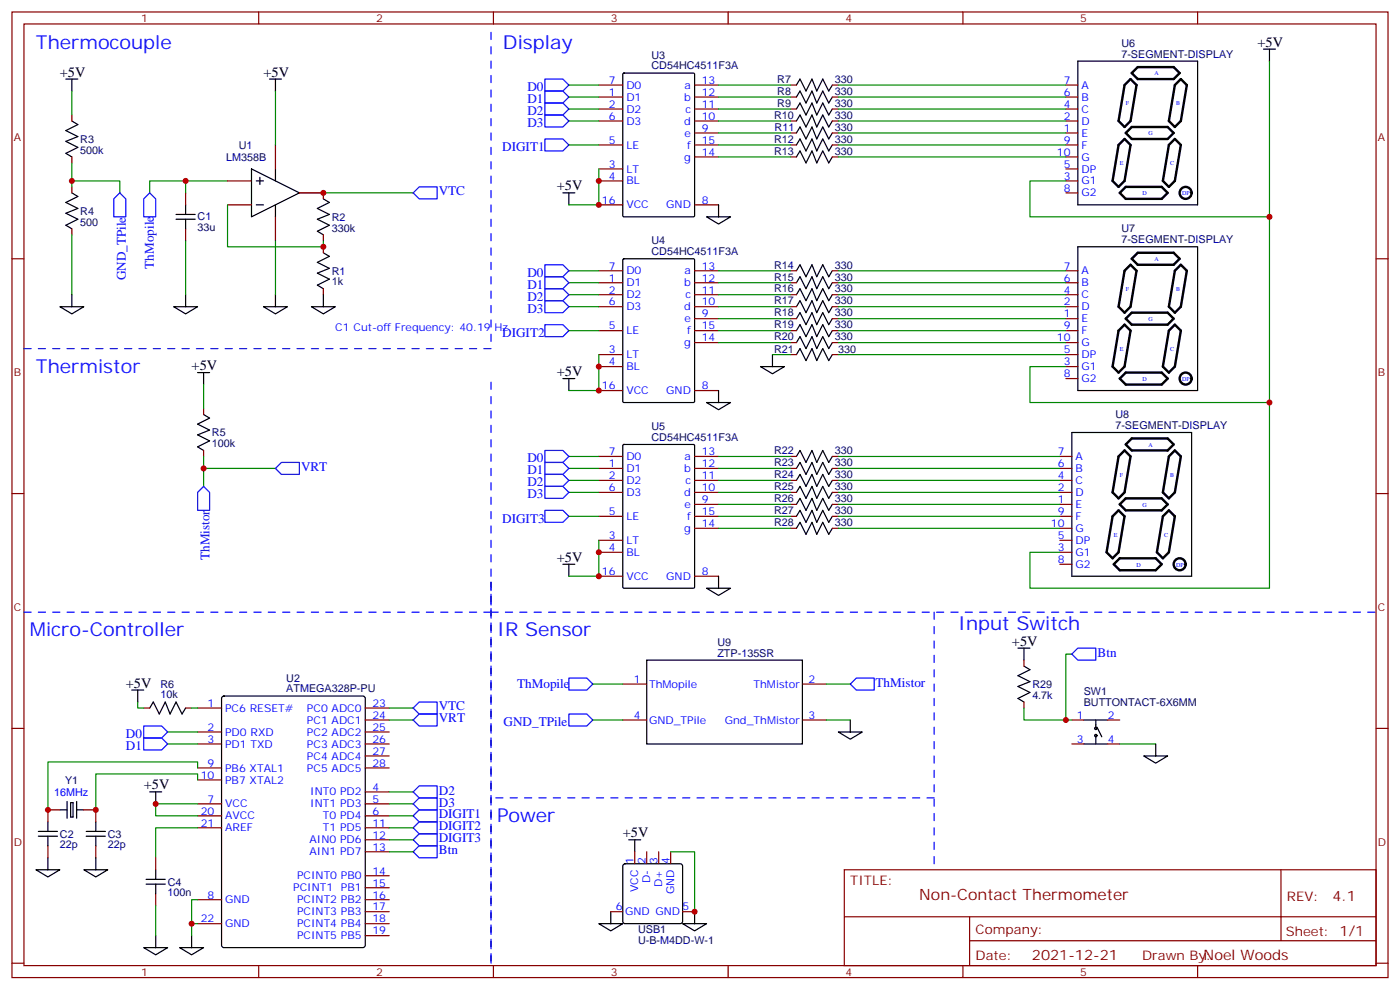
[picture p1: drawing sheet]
<svg xmlns="http://www.w3.org/2000/svg" width="412mm" height="292mm" viewBox="0 0 412 292" stroke-linecap="round" stroke-linejoin="round" font-family="sans-serif">
<g fill="none" stroke="#870000" stroke-width=".35">
<path d="M3.5 3.5h405.4v284.4h-405.4zM7.1 7.1h398.2v277.2h-398.2zM76.2 3.5v3.6M145.3 3.5v3.6M214.5 3.5v3.6M283.6 3.5v3.6M352.8 3.5v3.6M21.2 33.9v1.7M176.4 28.6h7M176.4 32.1h7M176.4 35.6h7M176.4 25h7"/>
<path d="M204.6 28.6h7.1M204.6 32.1h7.1M204.6 35.6h7.1M204.6 25h7.1M204.6 39.2h7.1M232.8 28.6h1.8M232.8 32.1h1.8M232.8 35.6h1.8M232.8 25h1.8M232.8 39.2h1.8M245.2 28.6h1.7M245.2 32.1h1.7"/>
<path d="M245.2 35.6h1.7M245.2 25h1.7M245.2 39.2h1.7M314 28.6h3.5M314 32.1h3.5M314 35.6h3.5M314 25h3.5M314 39.2h3.5M21.2 46.2v1.8M21.2 55v1.8M54.7 56.8v3.5M67 53.3h7.1"/>
<path d="M81.1 42.7v7M88.2 56.8h7v1.8M176.4 49.7h7M176.4 53.3h7M176.4 42.7h7M204.6 42.7h7.1M204.6 46.2h7.1M232.8 42.7h1.8M232.8 46.2h1.8M245.2 42.7h1.7M245.2 46.2h1.7M314 49.7h3.5"/>
<path d="M314 53.3h3.5M314 42.7h3.5M314 46.2h3.5M314 56.8h3.5M3.5 76.2h3.6M21.2 67.4v1.7M54.7 67.4v3.5M67 60.3h7.1M81.1 63.9v7M95.2 69.1v1.8M95.2 72.7v1.7M176.4 60.3h7"/>
<path d="M176.4 79.7h7M204.6 60.3h7.1M204.6 79.7h7.1M232.8 79.7h1.8M245.2 79.7h1.7M314 79.7h3.5M405.3 76.2h3.6M95.2 85v1.8M176.4 83.3h7M176.4 86.8h7M176.4 97.4h7M176.4 90.3h7"/>
<path d="M204.6 83.3h7.1M204.6 86.8h7.1M204.6 97.4h7.1M204.6 90.3h7.1M204.6 93.8h7.1M232.8 83.3h1.8M232.8 86.8h1.8M232.8 97.4h1.8M232.8 90.3h1.8M232.8 93.8h1.8M245.2 83.3h1.7M245.2 86.8h1.7"/>
<path d="M245.2 97.4h1.7M245.2 90.3h1.7M245.2 93.8h1.7M314 83.3h3.5M314 86.8h3.5M314 97.4h3.5M314 90.3h3.5M314 93.8h3.5M176.4 104.4h7M176.4 107.9h7M176.4 115h7M204.6 115h7.1"/>
<path d="M204.6 100.9h7.1M232.8 104.4h1.8M232.8 100.9h1.8M245.2 104.4h1.7M245.2 100.9h1.7M314 104.4h3.5M314 107.9h3.5M314 100.9h3.5M314 111.5h3.5M60 120.3v1.8M60 132.6v1.8M176.4 137.9h7"/>
<path d="M176.4 134.4h7M204.6 137.9h7.1M204.6 134.4h7.1M232.8 137.9h1.8M232.8 134.4h1.8M245.2 137.9h1.7M245.2 134.4h1.7M312.2 137.9h3.5M312.2 134.4h3.5M3.5 145.3h3.6M176.4 141.5h7M176.4 159.1h7"/>
<path d="M176.4 152h7M176.4 145h7M204.6 141.5h7.1M204.6 152h7.1M204.6 145h7.1M204.6 148.5h7.1M204.6 155.6h7.1M232.8 141.5h1.8M232.8 152h1.8M232.8 145h1.8M232.8 148.5h1.8M232.8 155.6h1.8"/>
<path d="M245.2 141.5h1.7M245.2 152h1.7M245.2 145h1.7M245.2 148.5h1.7M245.2 155.6h1.7M312.2 141.5h3.5M312.2 159.1h3.5M312.2 152h3.5M312.2 145h3.5M312.2 148.5h3.5M312.2 155.6h3.5M405.3 145.3h3.6"/>
<path d="M176.4 162.6h7M176.4 169.7h7M204.6 169.7h7.1M312.2 162.6h3.5M312.2 166.2h3.5M301.6 194.4v1.7M3.5 214.5h3.6M42.3 208.5h1.8M54.7 208.5h1.7M58.2 208.5h7.1M58.2 215.5h7.1M58.2 219.1h7.1"/>
<path d="M107.6 208.5h7.1M107.6 215.5h7.1M107.6 219.1h7.1M107.6 212h7.1M183.4 212h7.1M183.4 201.4h7.1M236.4 212h7M236.4 201.4h7M301.6 206.7v1.8M315.7 219.1h3.6M315.7 212h3.6M326.3 219.1h3.5"/>
<path d="M326.3 212h3.5M405.3 214.5h3.6M17.6 238.5h-3.5v3.5M24.7 238.5h3.5v3.5M58.2 236.7h7.1M58.2 226.1h7.1M58.2 229.7h7.1M107.6 233.2h7.1M107.6 236.7h7.1M107.6 226.1h7.1M107.6 222.6h7.1M14.1 249.1v3.5"/>
<path d="M28.2 249.1v3.5M45.9 252.6v3.5M58.2 240.2h7.1M58.2 243.8h7.1M107.6 240.2h7.1M107.6 243.8h7.1M107.6 247.3h7.1M107.6 250.8h7.1M107.6 257.9h7.1M187 250.8v3.6M190.5 250.8v3.6M194 250.8v3.6"/>
<path d="M197.6 250.8v3.6M248.7 256.1h156.6v28.2h-156.6zM377.3 256.1v20.9M45.9 263.2v3.5M58.2 264.9h7.1M58.2 272h7.1M107.6 264.9h7.1M107.6 261.4h7.1M107.6 268.5h7.1M107.6 272h7.1M107.6 275.5h7.1M179.9 268.5h3.5"/>
<path d="M201.1 268.5h3.5M248.7 270h156.5M285.6 277h119.6M285.6 270v14.1M3.5 283.6h3.6M76.2 284.3v3.6M145.3 284.3v3.6M214.5 284.3v3.6M283.6 284.3v3.6M352.8 284.3v3.6M405.3 283.6h3.6"/>
</g>
<g fill="none" stroke="#000" stroke-width=".35">
<path d="M317.5 18h35.3v42.3h-35.3zM372.2 14.5h3.5M373.9 14.5v3.5M19.4 23.3h3.5M21.2 23.3v3.5M21.2 35.6l1.7 1.1-3.5 1.8 3.5 1.7-3.5 1.4 3.5 1.8-3.5 1.8 1.8 1M79.4 23.3h3.5M81.1 23.3v3.5M183.5 21.7l.3-.2h20.5l.3 .2v41.8l-.2 .3-20.6 .1-.3-.2zM234.6 25l1.1-1.7 1.7 3.5 1.8-3.5 1.4 3.5 1.8-3.5 1.7 3.5 1.1-1.8M234.6 28.6l1.1-1.8 1.7 3.5 1.8-3.5 1.4 3.5 1.8-3.5 1.7 3.5 1.1-1.7M234.6 32.1l1.1-1.8 1.7 3.6 1.8-3.6 1.4 3.6 1.8-3.6 1.7 3.6 1.1-1.8"/>
<path d="M234.6 35.6l1.1-1.7 1.7 3.5 1.8-3.5 1.4 3.5 1.8-3.5 1.7 3.5 1.1-1.8M234.6 39.2l1.1-1.8 1.7 3.5 1.8-3.5 1.4 3.5 1.8-3.5 1.7 3.5 1.1-1.7M21.2 56.8l1.7 1.1-3.5 1.7 3.5 1.8-3.5 1.4 3.5 1.8-3.5 1.7 1.8 1.1M74.1 49.7l14.1 7.1-14.1 7.1zM75.5 53.3h2.1M76.6 52.2v2.1M81.1 49.7v3.6M95.2 58.6l1.8 1-3.5 1.8 3.5 1.7-3.5 1.5 3.5 1.7-3.5 1.8 1.7 1M165.8 56.8h3.5M167.6 56.8v3.5M234.6 42.7l1.1-1.8 1.7 3.5 1.8-3.5 1.4 3.5 1.8-3.5 1.7 3.5 1.1-1.7M234.6 46.2l1.1-1.8 1.7 3.6 1.8-3.6 1.4 3.6 1.8-3.6 1.7 3.6 1.1-1.8"/>
<path d="M51.9 64.6h5.6M51.9 63.1h5.6M54.7 60.3v2.8M54.7 64.6v2.8M75.5 60.3h2.1M81.1 60.3v3.6M95.2 74.4l1.8 1.1-3.5 1.8 3.5 1.7-3.5 1.4 3.5 1.8-3.5 1.8 1.7 1M183.5 76.4l.3-.2h20.5l.3 .2v41.8l-.2 .3h-20.6l-.3-.2zM208.1 63.9h7.1l-3.5 2.1zM211.7 60.3v3.6M234.6 79.7l1.1-1.7 1.7 3.5 1.8-3.5 1.4 3.5 1.8-3.5 1.7 3.5 1.1-1.8M317.5 72.7h35.3v42.3h-35.3z"/>
<path d="M17.6 90.3h7.1l-3.5 2.1zM21.2 86.8v3.5M51.2 90.3h7l-3.5 2.1zM54.7 86.8v3.5M77.6 90.3h7.1l-3.6 2.1zM81.1 86.8v3.5M91.7 90.3h7.1l-3.6 2.1zM95.2 86.8v3.5M234.6 97.4l1.1-1.8 1.7 3.5 1.8-3.5 1.4 3.5 1.8-3.5 1.7 3.5 1.1-1.7M234.6 83.3l1.1-1.8 1.7 3.5 1.8-3.5 1.4 3.5 1.8-3.5 1.7 3.5 1.1-1.7M234.6 86.8l1.1-1.8 1.7 3.5 1.8-3.5 1.4 3.5 1.8-3.5 1.7 3.5 1.1-1.7M234.6 90.3l1.1-1.8 1.7 3.6 1.8-3.6 1.4 3.6 1.8-3.6 1.7 3.6 1.1-1.8"/>
<path d="M234.6 93.8l1.1-1.7 1.7 3.5 1.8-3.5 1.4 3.5 1.8-3.5 1.7 3.5 1.1-1.8M58.2 109.7h3.5M60 109.7v3.5M165.8 111.5h3.5M167.6 111.5v3.5M208.1 118.5h7.1l-3.5 2.1zM211.7 115v3.5M224 107.9h7.1l-3.6 2.2zM227.5 104.4v3.5M234.6 100.9l1.1-1.8 1.7 3.6 1.8-3.6 1.4 3.6 1.8-3.6 1.7 3.6 1.1-1.8M234.6 104.4l1.1-1.7 1.7 3.5 1.8-3.5 1.4 3.5 1.8-3.5 1.7 3.5 1.1-1.8M60 122.1l1.7 1-3.5 1.8 3.5 1.7-3.5 1.5 3.5 1.7-3.5 1.8 1.8 1"/>
<path d="M183.5 131.1l.3-.2h20.5l.3 .2v41.8l-.2 .3h-20.6l-.3-.2zM234.6 134.4l1.1-1.8 1.7 3.6 1.8-3.6 1.4 3.6 1.8-3.6 1.7 3.6 1.1-1.8M234.6 137.9l1.1-1.7 1.7 3.5 1.8-3.5 1.4 3.5 1.8-3.5 1.7 3.5 1.1-1.8M315.7 127.4h35.3v42.3h-35.3zM234.6 152l1.1-1.7 1.7 3.5 1.8-3.5 1.4 3.5 1.8-3.5 1.7 3.5 1.1-1.8M234.6 141.5l1.1-1.8 1.7 3.5 1.8-3.5 1.4 3.5 1.8-3.5 1.7 3.5 1.1-1.7M234.6 145l1.1-1.8 1.7 3.6 1.8-3.6 1.4 3.6 1.8-3.6 1.7 3.6 1.1-1.8M234.6 148.5l1.1-1.7 1.7 3.5 1.8-3.5 1.4 3.5 1.8-3.5 1.7 3.5 1.1-1.8M234.6 155.6l1.1-1.8 1.7 3.5 1.8-3.5 1.4 3.5 1.8-3.5 1.7 3.5 1.1-1.7M165.8 166.2h3.5M167.6 166.2v3.5M208.1 173.2h7.1l-3.5 2.1z"/>
<path d="M211.7 169.7v3.5M190.5 194.4h45.9v24.7h-45.9zM299.9 190.9h3.5M301.6 190.9v3.5M301.6 196.1l1.8 1.1-3.5 1.8 3.5 1.7-3.5 1.4 3.5 1.8-3.5 1.8 1.7 1M38.8 203.2h3.5M40.6 203.2v3.5M44.1 208.5l1.1-1.8 1.7 3.6 1.8-3.6 1.4 3.6 1.8-3.6 1.7 3.6 1.1-1.8M65.5 205.2l.5-.2h40.9l.6 .4 .1 72.9-.5 .7h-41.1l-.7-.4v-72.9zM246.9 215.5h7.1l-3.5 2.2zM250.5 212v3.5M319.3 212h7"/>
<path d="M319.3 219.1h7M322.8 212v2.5M322.8 216.6v2.5M323.1 214.1l1.5 2.9M340.4 219.1v3.5M17.6 238.5h2.2M19.8 236v4.9M20.8 236.4h.7v4.2h-.7zM22.6 238.5h2.1M22.6 236v4.9M44.1 233.2h3.5M45.9 233.2v3.5"/>
<path d="M336.9 222.6h7.1l-3.6 2.1zM10.6 256.1h7l-3.5 2.1zM11.3 246.2h5.6M11.3 244.8h5.6M14.1 242v2.8M14.1 246.2v2.9M14.1 252.6v3.5M24.7 256.1h7l-3.5 2.1zM25.4 246.2h5.6M25.4 244.8h5.6M28.2 242v2.8M28.2 246.2v2.9"/>
<path d="M28.2 252.6v3.5M43 258.9h5.7M45.9 256.1v2.8M183.7 254.6l.4-.2h16.3l.5 .2 .2 .5v16.2l-.3 .5-.4 .2h-16.3l-.4-.2-.3-.5v-16.2zM185.2 247.3h3.5M187 247.3v3.5M42.3 279h7.1l-3.5 2.2zM43 260.4h5.7M45.9 260.4v2.8M45.9 275.5v3.5M52.9 279h7.1l-3.6 2.2zM56.4 275.5v3.5"/>
<path d="M176.4 272h7l-3.5 2.1zM179.9 268.5v3.5M201.1 272h7l-3.5 2.1zM204.6 268.5v3.5"/>
<circle cx="322.8" cy="216.6" r=".35"/>
<circle cx="322.8" cy="214.5" r=".35"/>
</g>
<g fill="none" stroke="#008700" stroke-width=".35">
<path d="M373.9 18v155.2h-70.5v-10.6h8.8M21.2 26.8v7.1M81.1 26.8v15.9M167.6 25h8.8M167.6 28.6h8.8M167.6 32.1h8.8M167.6 35.6h8.8M211.7 25h21.1M211.7 28.6h21.1M211.7 32.1h21.1M211.7 35.6h21.1M211.7 39.2h21.1"/>
<path d="M246.9 25h67.1M246.9 28.6h67.1M246.9 32.1h67.1M246.9 35.6h67.1M246.9 39.2h67.1M21.2 53.3h14.1v3.5M21.2 48v7M54.7 53.3v3.5M67 53.3h-22.9v3.5M88.2 56.8h33.5M167.6 42.7h8.8M176.4 49.7v10.6h-8.8"/>
<path d="M211.7 42.7h21.1M211.7 46.2h21.1M246.9 42.7h67.1M246.9 46.2h67.1M314 53.3h-10.6v10.6h70.5M21.2 69.1v17.7M54.7 70.9v15.9M67 60.3v12.4h28.2v-1.8M81.1 70.9v15.9M167.6 79.7h8.8M211.7 79.7h21.1M246.9 79.7h67.1"/>
<path d="M167.6 83.3h8.8M167.6 86.8h8.8M167.6 90.3h8.8M167.6 97.4h8.8M211.7 83.3h21.1M211.7 86.8h21.1M211.7 90.3h21.1M211.7 93.8h21.1M211.7 97.4h21.1M246.9 83.3h67.1M246.9 86.8h67.1M246.9 90.3h67.1"/>
<path d="M246.9 93.8h67.1M246.9 97.4h67.1M60 113.2v7.1M176.4 104.4v10.6h-8.8M211.7 100.9h21.1M227.5 104.4h5.3M246.9 100.9h67.1M246.9 104.4h67.1M314 107.9h-10.6v10.6h70.5M60 134.4v8.8M60 137.9h21.1M167.6 137.9h8.8"/>
<path d="M167.6 134.4h8.8M211.7 137.9h21.1M211.7 134.4h21.1M246.9 137.9h65.3M246.9 134.4h65.3M167.6 141.5h8.8M167.6 145h8.8M167.6 152h8.8M176.4 159.1v10.6h-8.8M211.7 141.5h21.1M211.7 145h21.1M211.7 148.5h21.1"/>
<path d="M211.7 152h21.1M211.7 155.6h21.1M246.9 141.5h65.3M246.9 145h65.3M246.9 148.5h65.3M246.9 152h65.3M246.9 155.6h65.3M315.7 192.6h-1.7v19.4M40.6 206.7v1.8h1.7M49.4 215.5h8.8M49.4 219.1h8.8M56.4 208.5h1.8"/>
<path d="M114.7 208.5h7M114.7 212h7M174.6 212h8.8M174.6 201.4h8.8M243.4 212h7.1M243.4 201.4h7.1M301.6 208.5v3.5h14.1M329.8 219.1h10.6M58.2 226.1v-1.7h-44.1v14.1M58.2 229.7v-1.8h-30v10.6M58.2 236.7h-12.3v3.5h12.3M114.7 233.2h7"/>
<path d="M114.7 236.7h7M58.2 243.8h-12.3v8.8M114.7 240.2h7M114.7 243.8h7M114.7 247.3h7M114.7 250.8h7M197.6 250.8h7v17.7M45.9 266.7v8.8M56.4 272v3.5M58.2 264.9h-1.8v7.1h1.8"/>
</g>
<path d="M7.1 102.7h137.5v-95.3M144.6 171.4v112.9v-112.9M7.1 180.3h137.5v-68.8M144.6 180.3h261.1" fill="none" stroke="#00f" stroke-width=".35" stroke-dasharray="2.1 2.1"/>
<g fill="none" stroke="#00f" stroke-width=".35">
<path d="M160.5 23.3h5.3l1.8 1.7-1.8 1.8h-5.3zM160.5 26.8h5.3l1.8 1.8-1.8 1.7h-5.3zM160.5 30.3h5.3l1.8 1.8-1.8 1.8h-5.3zM160.5 33.9h5.3l1.8 1.7-1.8 1.8h-5.3zM35.3 56.8l1.7 1.8v5.3h-3.5v-5.3zM42.3 58.6l1.8-1.8 1.8 1.8v5.3h-3.6zM121.7 56.8l1.8-1.8h5.3v3.6h-5.3zM160.5 40.9h5.3l1.8 1.8-1.8 1.7h-5.3zM160.5 78h5.3l1.8 1.7-1.8 1.8h-5.3zM160.5 88.5h5.3l1.8 1.8-1.8 1.8h-5.3zM160.5 85h5.3l1.8 1.8-1.8 1.7h-5.3zM160.5 81.5h5.3l1.8 1.8-1.8 1.7h-5.3z"/>
<path d="M160.5 95.6h5.3l1.8 1.8-1.8 1.7h-5.3zM81.1 137.9l1.8-1.7h5.3v3.5h-5.3zM160.5 139.7h5.3l1.8 1.8-1.8 1.7h-5.3zM160.5 136.2h5.3l1.8 1.7-1.8 1.8h-5.3zM160.5 132.6h5.3l1.8 1.8-1.8 1.8h-5.3zM60 143.2l1.7 1.8v5.3h-3.5v-5.3zM160.5 143.2h5.3l1.8 1.8-1.8 1.8h-5.3zM160.5 150.3h5.3l1.8 1.7-1.8 1.8h-5.3zM167.6 199.7h5.3l1.7 1.7-1.7 1.8h-5.3zM315.7 192.6l1.8-1.7h5.3v3.5h-5.3zM42.3 213.8h5.3l1.8 1.7-1.8 1.8h-5.3zM42.3 217.3h5.3l1.8 1.8-1.8 1.7h-5.3z"/>
<path d="M121.7 208.5l1.8-1.8h5.3v3.6h-5.3zM121.7 212l1.8-1.7h5.3v3.5h-5.3zM167.6 210.3h5.3l1.7 1.7-1.7 1.8h-5.3zM250.5 201.4l1.7-1.7h5.3v3.5h-5.3zM121.7 233.2l1.8-1.8h5.3v3.6h-5.3zM121.7 236.7l1.8-1.7h5.3v3.5h-5.3zM121.7 240.2l1.8-1.7h5.3v3.5h-5.3zM121.7 243.8l1.8-1.8h5.3v3.5h-5.3zM121.7 247.3l1.8-1.8h5.3v3.6h-5.3zM121.7 250.8l1.8-1.7h5.3v3.5h-5.3z"/>
</g>
<g fill="none" stroke="#000" stroke-width=".71">
<path d="M331.6 39.2l1.8-1.8h10.6l1.7 1.8-1.7 1.7h-10.6zM333 23.3l1.8 1.7-1.8 10.6-1.7 1.8-1.8-1.8 1.8-10.6zM333.4 21.5l1.7-1.7h10.6l1.8 1.7-1.8 1.8h-10.6zM347.8 23.3l1.8 1.7-1.8 10.6-1.7 1.8-1.8-1.8 1.8-10.6zM329.8 56.8l1.8-1.8h10.6l1.8 1.8-1.8 1.8h-10.6zM331.3 40.9l1.7 1.8-1.7 10.6-1.8 1.7-1.8-1.7 1.8-10.6zM344.3 42.7l1.8-1.8 1.7 1.8-1.7 10.6-1.8 1.7-1.8-1.7zM333 78l1.8 1.7-1.8 10.6-1.7 1.8-1.8-1.8 1.8-10.6zM333.4 76.2l1.7-1.8h10.6l1.8 1.8-1.8 1.8h-10.6zM347.8 78l1.8 1.7-1.8 10.6-1.7 1.8-1.8-1.8 1.8-10.6zM331.3 95.6l1.7 1.8-1.7 10.5-1.8 1.8-1.8-1.8 1.8-10.5zM331.6 93.8l1.8-1.7h10.6l1.7 1.7-1.7 1.8h-10.6z"/>
<path d="M344.3 97.4l1.8-1.8 1.7 1.8-1.7 10.5-1.8 1.8-1.8-1.8zM329.8 111.5l1.8-1.8h10.6l1.8 1.8-1.8 1.7h-10.6zM331.3 132.6l1.7 1.8-1.7 10.6-1.8 1.8-1.8-1.8 1.8-10.6zM333.4 129.1h10.6l1.7 1.8-1.7 1.7h-10.6l-1.8-1.7zM344.3 134.4l1.8-1.8 1.7 1.8-1.7 10.6-1.8 1.8-1.8-1.8zM329.5 150.3l1.8 1.7-1.8 10.6-1.8 1.8-1.7-1.8 1.7-10.6zM329.8 148.5l1.8-1.7h10.6l1.8 1.7-1.8 1.8h-10.6zM344.3 150.3l1.8 1.7-1.8 10.6-1.8 1.8-1.7-1.8 1.7-10.6zM329.8 164.4h10.6l1.8 1.8-1.8 1.7h-10.6l-1.7-1.7z"/>
<circle cx="349.2" cy="56.8" r="1.76"/>
<circle cx="349.2" cy="111.5" r="1.76"/>
<circle cx="347.5" cy="166.2" r="1.76"/>
</g>
<g fill="#c00">
<circle cx="21.2" cy="53.3" r=".88"/>
<circle cx="54.7" cy="53.3" r=".88"/>
<circle cx="60" cy="137.9" r=".88"/>
<circle cx="14.1" cy="238.5" r=".88"/>
<circle cx="28.2" cy="238.5" r=".88"/>
<circle cx="56.4" cy="272" r=".88"/>
<circle cx="45.9" cy="236.7" r=".88"/>
<circle cx="176.4" cy="162.6" r=".88"/>
<circle cx="176.4" cy="169.7" r=".88"/>
<circle cx="176.4" cy="107.9" r=".88"/>
<circle cx="176.4" cy="115" r=".88"/>
<circle cx="176.4" cy="53.3" r=".88"/>
<circle cx="176.4" cy="60.3" r=".88"/>
<circle cx="373.9" cy="63.9" r=".88"/>
<circle cx="373.9" cy="118.5" r=".88"/>
<circle cx="95.3" cy="56.8" r=".88"/>
<circle cx="95.3" cy="72.7" r=".88"/>
<circle cx="204.6" cy="268.5" r=".88"/>
<circle cx="314" cy="212" r=".88"/>
</g>
<path d="M275.2 180.3v75.8M275.2 235h-130.6" fill="none" stroke="#00f" stroke-width=".35" stroke-dasharray="2.1 2.1"/>
<g font-size="5.6" fill="#00f">
<text x="10.6" y="14.5">Thermocouple</text>
<text x="148.2" y="14.5">Display</text>
<text x="10.6" y="109.7">Thermistor</text>
<text x="282.2" y="185.6">Input Switch</text>
<text x="8.8" y="187.3">Micro-Controller</text>
<text x="146.4" y="187.3">IR Sensor</text>
<text x="146.4" y="242">Power</text>
</g>
<text font-size="4.6" fill="#800" x="270.8" y="265.1">Non-Contact Thermometer</text>
<g font-size="4.2">
<text x="370.4" y="13.8">+5V</text>
<text x="17.6" y="22.6">+5V</text>
<text x="77.6" y="22.6">+5V</text>
<text x="164" y="56.1">+5V</text>
<text x="56.4" y="109">+5V</text>
<text x="164" y="110.8">+5V</text>
<text x="164" y="165.5">+5V</text>
<text x="298.1" y="190.1">+5V</text>
<text x="37" y="202.5">+5V</text>
<text x="42.3" y="232.5">+5V</text>
<text x="183.4" y="246.6">+5V</text>
</g>
<g font-size="4.2" fill="#800">
<text x="392.5" y="265.4">4.1</text>
<text x="304" y="282.7">2021-12-21</text>
<text x="354.5" y="282.6">Noel Woods</text>
</g>
<g font-size="3.9" fill="#00f">
<text x="155.4" y="26.8">D0</text>
<text x="155.4" y="30.3">D1</text>
<text x="155.4" y="33.9">D2</text>
<text x="155.4" y="37.4">D3</text>
<text x="147.9" y="44.5">DIGIT1</text>
<text x="129.2" y="57.5">VTC</text>
<text x="37" y="82.6" transform="rotate(-90 37 82.6)">GND_TPile</text>
<text x="45.4" y="79.1" transform="rotate(-90 45.4 79.1)">ThMopile</text>
<text x="155.4" y="81.5">D0</text>
<text x="155.4" y="88.5">D2</text>
<text x="155.4" y="85">D1</text>
<text x="155.4" y="92.1">D3</text>
<text x="147.9" y="99.2">DIGIT2</text>
<text x="155.4" y="136.2">D0</text>
<text x="88.7" y="138.6">VRT</text>
<text x="155.4" y="143.2">D2</text>
<text x="155.4" y="139.7">D1</text>
<text x="155.4" y="146.8">D3</text>
<text x="147.9" y="153.9">DIGIT3</text>
<text x="61.7" y="164.9" transform="rotate(-90 61.7 164.9)">ThMistor</text>
<text x="323.3" y="193.4">Btn</text>
<text x="152.3" y="202.7">ThMopile</text>
<text x="257.9" y="202.2">ThMistor</text>
<text x="129.2" y="209.2">VTC</text>
<text x="129.2" y="212.7">VRT</text>
<text x="148.3" y="213.8">GND_TPile</text>
<text x="37.1" y="217.3">D0</text>
<text x="37.1" y="220.8">D1</text>
<text x="129.3" y="234">D2</text>
<text x="129.3" y="237.6">D3</text>
<text x="129.2" y="240.9">DIGIT1</text>
<text x="129.2" y="244.5">DIGIT2</text>
<text x="129.2" y="248">DIGIT3</text>
<text x="129.3" y="251.6">Btn</text>
</g>
<g font-size="3.9" fill="#800">
<text x="250.5" y="260.7">TITLE:</text>
<text x="379.1" y="265.4">REV:</text>
<text x="287.4" y="274.9">Company:</text>
<text x="378.7" y="275.5">Sheet: 1/1</text>
<text x="287.4" y="282.6">Date:</text>
<text x="336.4" y="282.7">Drawn By:</text>
</g>
<g font-size="3.2" fill="#800">
<text x="41.6" y="6.5">1</text>
<text x="110.8" y="6.5">2</text>
<text x="179.9" y="6.5">3</text>
<text x="249.1" y="6.5">4</text>
<text x="318.2" y="6.5">5</text>
<text x="4.1" y="41.6">A</text>
<text x="405.9" y="41.6">A</text>
<text x="4.1" y="110.8">B</text>
<text x="405.9" y="110.8">B</text>
<text x="4.1" y="179.9">C</text>
<text x="405.9" y="179.9">C</text>
<text x="4.1" y="249.1">D</text>
<text x="405.9" y="249.1">D</text>
<text x="41.6" y="287.3">1</text>
<text x="110.8" y="287.3">2</text>
<text x="179.9" y="287.3">3</text>
<text x="249.1" y="287.3">4</text>
<text x="318.2" y="287.3">5</text>
</g>
<g font-size="3.2" fill="#000080">
<text x="191.9" y="17.3">U3</text>
<text x="330.3" y="16.9">7-SEGMENT-DISPLAY</text>
<text x="330.3" y="13.8">U6</text>
<text x="191.9" y="20.5">CD54HC4511F3A</text>
<text x="229" y="24.4">R7</text>
<text x="229" y="27.9">R8</text>
<text x="246" y="24.4">330</text>
<text x="246" y="27.9">330</text>
<text x="228.1" y="35">R10</text>
<text x="229" y="31.5">R9</text>
<text x="246" y="31.5">330</text>
<text x="246" y="35">330</text>
<text x="228.2" y="38.5">R11</text>
<text x="246" y="38.5">330</text>
<text x="23.6" y="45.2">500k</text>
<text x="23.6" y="42.1">R3</text>
<text x="66.6" y="47.4">LM358B</text>
<text x="70.4" y="43.8">U1</text>
<text x="228.1" y="42">R12</text>
<text x="228.1" y="45.6">R13</text>
<text x="246" y="42">330</text>
<text x="246" y="45.6">330</text>
<text x="23.6" y="63.2">R4</text>
<text x="58.2" y="64.9">C1</text>
<text x="97.7" y="65">R2</text>
<text x="23.6" y="66.4">500</text>
<text x="58.2" y="68.1">33u</text>
<text x="97.7" y="68.2">330k</text>
<text x="191.9" y="72">U4</text>
<text x="330.3" y="71.6">7-SEGMENT-DISPLAY</text>
<text x="330.3" y="68.4">U7</text>
<text x="191.9" y="75.1">CD54HC4511F3A</text>
<text x="97.7" y="80.9">R1</text>
<text x="228.1" y="79.1">R14</text>
<text x="228.1" y="82.6">R15</text>
<text x="246" y="79.1">330</text>
<text x="246" y="82.6">330</text>
<text x="97.7" y="84">1k</text>
<text x="228.1" y="86.1">R16</text>
<text x="228.1" y="89.7">R17</text>
<text x="246" y="86.1">330</text>
<text x="246" y="89.7">330</text>
<text x="228.1" y="93.2">R18</text>
<text x="246" y="93.2">330</text>
<text x="228.1" y="96.7">R19</text>
<text x="228.1" y="100.2">R20</text>
<text x="246" y="96.7">330</text>
<text x="246" y="100.2">330</text>
<text x="228" y="103.8">R21</text>
<text x="246.9" y="103.8">330</text>
<text x="328.6" y="123.1">U8</text>
<text x="62.4" y="131.7">100k</text>
<text x="62.4" y="128.5">R5</text>
<text x="191.9" y="129.8">CD54HC4511F3A</text>
<text x="191.9" y="126.6">U5</text>
<text x="328.6" y="126.3">7-SEGMENT-DISPLAY</text>
<text x="228.1" y="133.8">R22</text>
<text x="228.1" y="137.3">R23</text>
<text x="246" y="133.8">330</text>
<text x="246" y="137.3">330</text>
<text x="228.1" y="140.8">R24</text>
<text x="246" y="140.8">330</text>
<text x="228.1" y="144.3">R25</text>
<text x="228.1" y="147.9">R26</text>
<text x="246" y="144.3">330</text>
<text x="246" y="147.9">330</text>
<text x="228.1" y="151.4">R27</text>
<text x="228.1" y="154.9">R28</text>
<text x="246" y="151.4">330</text>
<text x="246" y="154.9">330</text>
<text x="211.3" y="190.1">U9</text>
<text x="211.3" y="193.3">ZTP-135SR</text>
<text x="47.3" y="202.6">R6</text>
<text x="84.3" y="203.9">ATMEGA328P-PU</text>
<text x="84.3" y="200.8">U2</text>
<text x="304.1" y="202.6">R29</text>
<text x="47.3" y="205.7">10k</text>
<text x="304.1" y="205.8">4.7k</text>
<text x="319.2" y="207.8">BUTTONTACT-6X6MM</text>
<text x="319.2" y="204.6">SW1</text>
<text x="19.2" y="230.8">Y1</text>
<text x="17.6" y="249.8">22p</text>
<text x="17.6" y="246.7">C2</text>
<text x="31.7" y="249.8">22p</text>
<text x="31.8" y="246.7">C3</text>
<text x="49.4" y="263.9">100n</text>
<text x="49.4" y="260.8">C4</text>
<text x="188" y="274.8">USB1</text>
<text x="188" y="278">U-B-M4DD-W-1</text>
</g>
<g font-size="3.2" fill="#00f">
<text x="179.3" y="28.2">1</text>
<text x="179.3" y="24.7">7</text>
<text x="184.5" y="29.6">D1</text>
<text x="184.5" y="26.1">D0</text>
<text x="201.6" y="29.6">b</text>
<text x="201.6" y="26.1">a</text>
<text x="206.7" y="28.2">12</text>
<text x="206.7" y="24.7">13</text>
<text x="313.4" y="24.7">7</text>
<text x="313.4" y="28.2">6</text>
<text x="318.6" y="26.1">A</text>
<text x="318.6" y="29.6">B</text>
<text x="179.3" y="31.8">2</text>
<text x="179.3" y="35.3">6</text>
<text x="184.5" y="33.2">D2</text>
<text x="201.9" y="33.2">c</text>
<text x="206.7" y="35.3">10</text>
<text x="206.7" y="31.8">11</text>
<text x="313.4" y="31.8">4</text>
<text x="313.4" y="35.3">2</text>
<text x="318.6" y="33.2">C</text>
<text x="184.5" y="36.7">D3</text>
<text x="201.6" y="36.7">d</text>
<text x="201.7" y="40.2">e</text>
<text x="206.7" y="38.8">9</text>
<text x="313.4" y="38.8">1</text>
<text x="318.6" y="36.7">D</text>
<text x="318.6" y="40.2">E</text>
<text x="179.3" y="42.3">5</text>
<text x="184.5" y="43.7">LE</text>
<text x="201.6" y="47.3">g</text>
<text x="202.4" y="43.7">f</text>
<text x="206.7" y="45.9">14</text>
<text x="206.7" y="42.3">15</text>
<text x="311.4" y="45.9">10</text>
<text x="313.4" y="42.3">9</text>
<text x="318.6" y="43.7">F</text>
<text x="318.6" y="47.3">G</text>
<text x="179.3" y="49.4">3</text>
<text x="179.3" y="52.9">4</text>
<text x="184.5" y="50.8">LT</text>
<text x="313.4" y="49.4">5</text>
<text x="313.4" y="52.9">3</text>
<text x="318.6" y="50.8">DP</text>
<text x="177.3" y="60">16</text>
<text x="184.5" y="54.3">BL</text>
<text x="206.7" y="60">8</text>
<text x="313.4" y="56.4">8</text>
<text x="318.6" y="54.3">G1</text>
<text x="318.6" y="57.9">G2</text>
<text x="184.5" y="61.4">VCC</text>
<text x="196.3" y="61.4">GND</text>
<text x="179.3" y="82.9">1</text>
<text x="179.3" y="79.4">7</text>
<text x="184.5" y="80.8">D0</text>
<text x="201.6" y="80.8">a</text>
<text x="206.7" y="82.9">12</text>
<text x="206.7" y="79.4">13</text>
<text x="313.4" y="79.4">7</text>
<text x="313.4" y="82.9">6</text>
<text x="318.6" y="80.8">A</text>
<text x="179.3" y="86.4">2</text>
<text x="179.3" y="90">6</text>
<text x="184.5" y="84.3">D1</text>
<text x="184.5" y="87.8">D2</text>
<text x="201.6" y="84.3">b</text>
<text x="201.9" y="87.8">c</text>
<text x="206.7" y="90">10</text>
<text x="206.7" y="86.4">11</text>
<text x="313.4" y="86.4">4</text>
<text x="313.4" y="90">2</text>
<text x="318.6" y="84.3">B</text>
<text x="318.6" y="87.8">C</text>
<text x="184.5" y="91.4">D3</text>
<text x="201.6" y="91.4">d</text>
<text x="201.7" y="94.9">e</text>
<text x="206.7" y="93.5">9</text>
<text x="313.4" y="93.5">1</text>
<text x="318.6" y="91.4">D</text>
<text x="318.6" y="94.9">E</text>
<text x="98.8" y="97.4">C1 Cut-off Frequency: 40.19 Hz</text>
<text x="179.3" y="97">5</text>
<text x="184.5" y="98.4">LE</text>
<text x="201.6" y="102">g</text>
<text x="202.4" y="98.4">f</text>
<text x="206.7" y="100.5">14</text>
<text x="206.7" y="97">15</text>
<text x="311.4" y="100.5">10</text>
<text x="313.4" y="97">9</text>
<text x="318.6" y="98.4">F</text>
<text x="318.6" y="102">G</text>
<text x="179.3" y="104.1">3</text>
<text x="179.3" y="107.6">4</text>
<text x="184.5" y="105.5">LT</text>
<text x="313.4" y="104.1">5</text>
<text x="313.4" y="107.6">3</text>
<text x="318.6" y="105.5">DP</text>
<text x="184.5" y="109">BL</text>
<text x="313.4" y="111.1">8</text>
<text x="318.6" y="109">G1</text>
<text x="318.6" y="112.5">G2</text>
<text x="177.3" y="114.7">16</text>
<text x="184.5" y="116.1">VCC</text>
<text x="196.3" y="116.1">GND</text>
<text x="206.7" y="114.7">8</text>
<text x="179.3" y="137.6">1</text>
<text x="179.3" y="134.1">7</text>
<text x="184.5" y="135.5">D0</text>
<text x="201.6" y="135.5">a</text>
<text x="206.7" y="137.6">12</text>
<text x="206.7" y="134.1">13</text>
<text x="311.6" y="134.1">7</text>
<text x="311.6" y="137.6">6</text>
<text x="316.8" y="135.5">A</text>
<text x="179.3" y="141.1">2</text>
<text x="184.5" y="139">D1</text>
<text x="184.5" y="142.5">D2</text>
<text x="201.6" y="139">b</text>
<text x="201.9" y="142.5">c</text>
<text x="206.7" y="141.1">11</text>
<text x="311.6" y="141.1">4</text>
<text x="316.8" y="139">B</text>
<text x="316.8" y="142.5">C</text>
<text x="179.3" y="144.6">6</text>
<text x="184.5" y="146">D3</text>
<text x="201.6" y="146">d</text>
<text x="201.7" y="149.6">e</text>
<text x="206.7" y="148.2">9</text>
<text x="206.7" y="144.6">10</text>
<text x="311.6" y="144.6">2</text>
<text x="311.6" y="148.2">1</text>
<text x="316.8" y="146">D</text>
<text x="316.8" y="149.6">E</text>
<text x="179.3" y="151.7">5</text>
<text x="184.5" y="153.1">LE</text>
<text x="202.4" y="153.1">f</text>
<text x="206.7" y="155.2">14</text>
<text x="206.7" y="151.7">15</text>
<text x="309.6" y="155.2">10</text>
<text x="311.6" y="151.7">9</text>
<text x="316.8" y="153.1">F</text>
<text x="179.3" y="158.7">3</text>
<text x="184.5" y="160.2">LT</text>
<text x="201.6" y="156.6">g</text>
<text x="311.6" y="158.7">5</text>
<text x="316.8" y="160.2">DP</text>
<text x="316.8" y="156.6">G</text>
<text x="179.3" y="162.3">4</text>
<text x="184.5" y="163.7">BL</text>
<text x="311.6" y="162.3">3</text>
<text x="311.6" y="165.8">8</text>
<text x="316.8" y="163.7">G1</text>
<text x="316.8" y="167.2">G2</text>
<text x="177.3" y="169.3">16</text>
<text x="184.5" y="170.7">VCC</text>
<text x="196.3" y="170.7">GND</text>
<text x="206.7" y="169.3">8</text>
<text x="186.7" y="201.1">1</text>
<text x="191.2" y="202.5">ThMopile</text>
<text x="222" y="202.5">ThMistor</text>
<text x="238.1" y="201.1">2</text>
<text x="61.1" y="208.1">1</text>
<text x="66.3" y="209.6">PC6 RESET#</text>
<text x="90.4" y="209.6">PC0 ADC0</text>
<text x="109.7" y="208.1">23</text>
<text x="61.1" y="215.2">2</text>
<text x="90.4" y="213.1">PC1 ADC1</text>
<text x="109.7" y="211.7">24</text>
<text x="109.7" y="215.2">25</text>
<text x="186.7" y="211.7">4</text>
<text x="191.2" y="213.1">GND_TPile</text>
<text x="213.5" y="213.1">Gnd_ThMistor</text>
<text x="238.1" y="211.7">3</text>
<text x="317.2" y="211.7">1</text>
<text x="326.3" y="211.7">2</text>
<text x="61.1" y="218.7">3</text>
<text x="66.3" y="216.6">PD0 RXD</text>
<text x="66.3" y="220.1">PD1 TXD</text>
<text x="90.4" y="216.6">PC2 ADC2</text>
<text x="90.4" y="220.1">PC3 ADC3</text>
<text x="109.7" y="218.7">26</text>
<text x="317.2" y="218.7">3</text>
<text x="326.3" y="218.7">4</text>
<text x="61.1" y="225.8">9</text>
<text x="66.3" y="227.2">PB6 XTAL1</text>
<text x="90.4" y="223.7">PC4 ADC4</text>
<text x="90.4" y="227.2">PC5 ADC5</text>
<text x="109.7" y="222.3">27</text>
<text x="109.7" y="225.8">28</text>
<text x="59.1" y="229.3">10</text>
<text x="66.3" y="230.7">PB7 XTAL2</text>
<text x="109.7" y="232.8">4</text>
<text x="16" y="234.4">16MHz</text>
<text x="59.1" y="239.9">20</text>
<text x="61.1" y="236.4">7</text>
<text x="66.3" y="237.8">VCC</text>
<text x="91.4" y="234.2">INT0 PD2</text>
<text x="91.4" y="237.8">INT1 PD3</text>
<text x="109.7" y="236.4">5</text>
<text x="109.7" y="239.9">6</text>
<text x="59.1" y="243.4">21</text>
<text x="66.3" y="241.3">AVCC</text>
<text x="66.3" y="244.8">AREF</text>
<text x="95.1" y="241.3">T0 PD4</text>
<text x="95.1" y="244.8">T1 PD5</text>
<text x="109.7" y="243.4">11</text>
<text x="91.2" y="248.4">AIN0 PD6</text>
<text x="91.2" y="251.9">AIN1 PD7</text>
<text x="109.7" y="246.9">12</text>
<text x="109.7" y="250.5">13</text>
<text x="109.7" y="257.5">14</text>
<text x="186.6" y="254.4" transform="rotate(-90 186.6 254.4)">1</text>
<text x="190.1" y="254.4" transform="rotate(-90 190.1 254.4)">2</text>
<text x="193.7" y="254.4" transform="rotate(-90 193.7 254.4)">3</text>
<text x="197.2" y="254.4" transform="rotate(-90 197.2 254.4)">4</text>
<text x="86.4" y="262.5">PCINT1</text>
<text x="87.5" y="258.9">PCINT0 PB0</text>
<text x="100.4" y="262.5">PB1</text>
<text x="109.7" y="261.1">15</text>
<text x="188" y="262.7" transform="rotate(-90 188 262.7)">VCC</text>
<text x="191.6" y="260" transform="rotate(-90 191.6 260)">D-</text>
<text x="195.1" y="261.2" transform="rotate(-90 195.1 261.2)">D+</text>
<text x="198.6" y="263.4" transform="rotate(-90 198.6 263.4)">GND</text>
<text x="61.1" y="264.6">8</text>
<text x="66.3" y="266">GND</text>
<text x="87.5" y="266">PCINT2 PB2</text>
<text x="87.5" y="269.5">PCINT3 PB3</text>
<text x="109.7" y="264.6">16</text>
<text x="109.7" y="268.1">17</text>
<text x="181.4" y="268.1">6</text>
<text x="184.1" y="269.5">GND GND</text>
<text x="201.1" y="268.1">5</text>
<text x="59.1" y="271.6">22</text>
<text x="66.3" y="273.1">GND</text>
<text x="87.5" y="273.1">PCINT4 PB4</text>
<text x="109.7" y="271.6">18</text>
<text x="109.7" y="275.2">19</text>
<text x="87.5" y="276.6">PCINT5 PB5</text>
</g>
<g font-size="1.8" fill="#00f">
<text x="340.1" y="22.2">A</text>
<text x="331.6" y="31">F</text>
<text x="346.4" y="31">B</text>
<text x="338.3" y="39.9">G</text>
<text x="329.8" y="48.7">E</text>
<text x="344.7" y="48.7">C</text>
<text x="336.5" y="57.5">D</text>
<text x="348.2" y="57.5">DP</text>
<text x="340.1" y="76.9">A</text>
<text x="331.6" y="85.7">F</text>
<text x="346.4" y="85.7">B</text>
<text x="338.3" y="94.5">G</text>
<text x="329.8" y="103.4">E</text>
<text x="344.7" y="103.4">C</text>
<text x="336.5" y="112.2">D</text>
<text x="348.2" y="112.2">DP</text>
<text x="338.3" y="131.6">A</text>
<text x="329.8" y="140.4">F</text>
<text x="344.7" y="140.4">B</text>
<text x="336.5" y="149.2">G</text>
<text x="328.1" y="158">E</text>
<text x="342.9" y="158">C</text>
<text x="334.8" y="166.9">D</text>
<text x="346.4" y="166.9">DP</text>
</g>
</svg>
